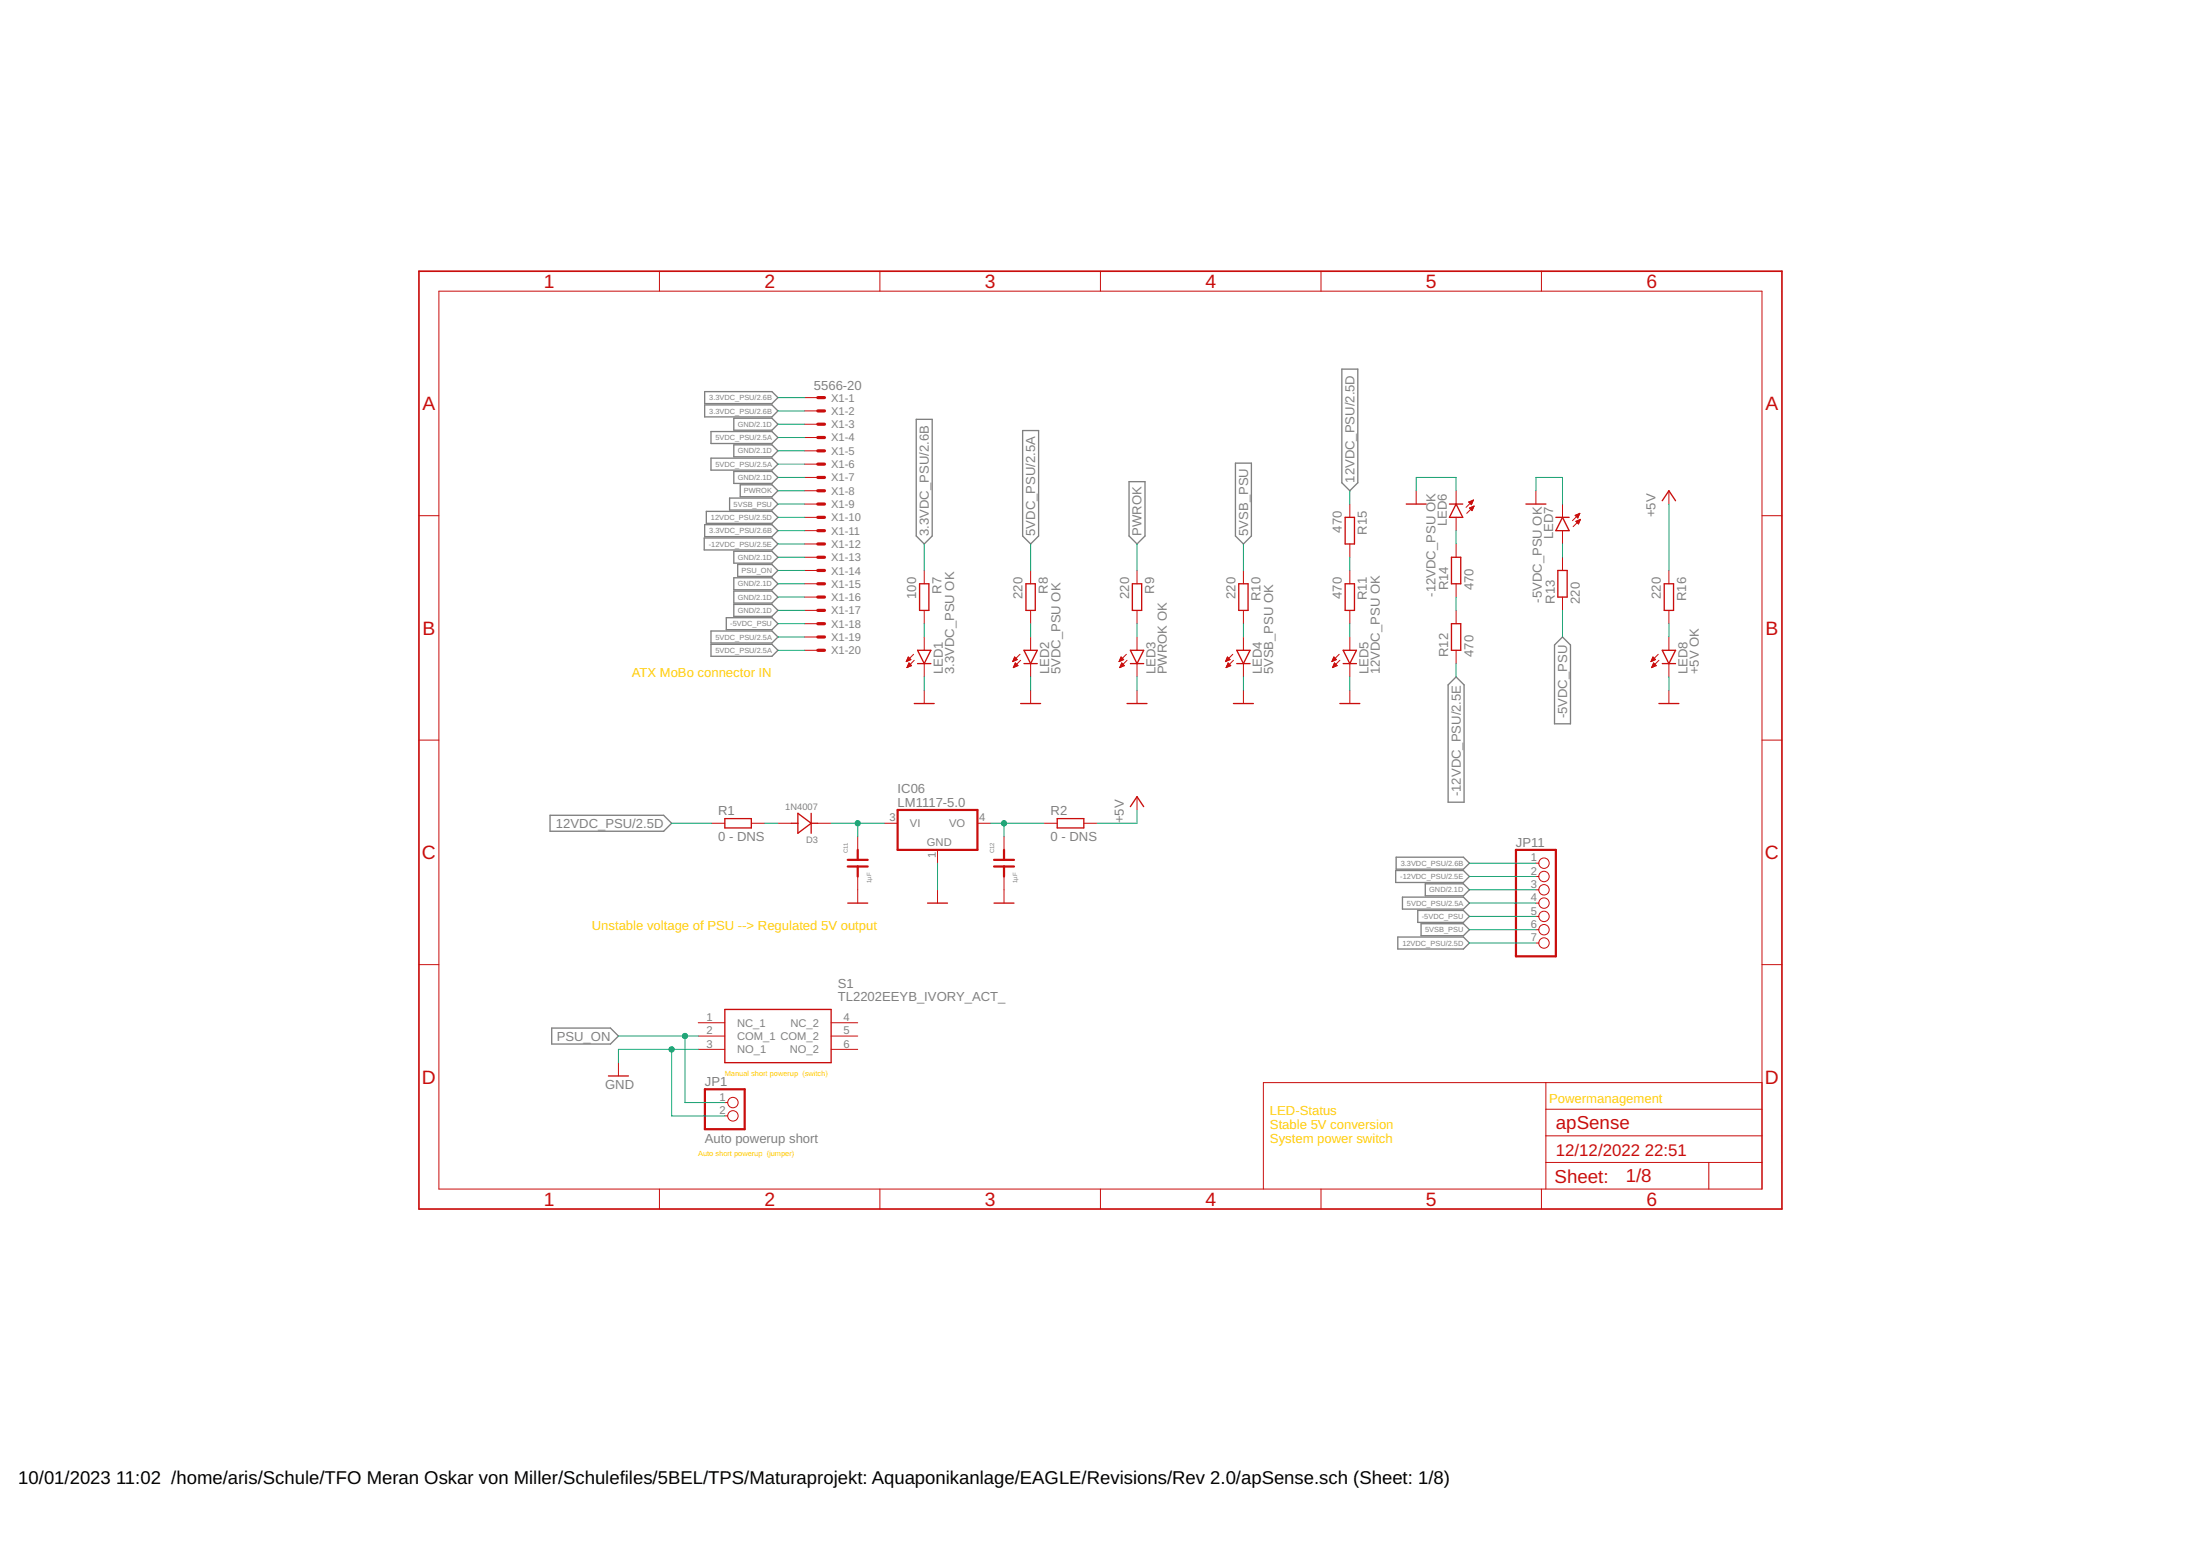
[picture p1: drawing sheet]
<svg xmlns="http://www.w3.org/2000/svg" width="420mm" height="297mm" viewBox="0 0 420 297" stroke-linecap="round" stroke-linejoin="round" font-family="sans-serif">
<g fill="none" stroke="#808080" stroke-width=".25">
<path d="M134.6 74.8h12.8l1.2 1.1-1.2 1.1h-12.8zM134.6 77.3h12.8l1.2 1.1-1.2 1.2h-12.8zM140.1 79.8h7.3l1.2 1.2-1.2 1.1h-7.3zM256.3 70.5h3v21.7l-1.5 1.5-1.5-1.5zM134.9 97.6h12.5l1.2 1.2-1.2 1.1h-12.5zM135.8 82.4h11.6l1.2 1.1-1.2 1.2h-11.6zM135.8 87.5h11.6l1.2 1.1-1.2 1.1h-11.6zM139.3 95.1h8.1l1.2 1.1-1.2 1.2h-8.1zM140.1 84.9h7.3l1.2 1.2-1.2 1.1h-7.3zM140.1 90h7.3l1.2 1.1-1.2 1.2h-7.3zM141.4 92.5h6l1.2 1.2-1.2 1.1h-6zM175 80.1h3v22.2l-1.5 1.5-1.5-1.5z"/>
<path d="M195.3 82.2h3.1v20.1l-1.6 1.5-1.5-1.5zM215.6 91.9h3.1v10.4l-1.6 1.5-1.5-1.5zM235.9 88.4h3.1v13.9l-1.5 1.5-1.6-1.5zM134.5 102.7h12.9l1.2 1.1-1.2 1.2h-12.9zM134.6 100.2h12.8l1.2 1.1-1.2 1.1h-12.8zM138.7 117.9h8.7l1.2 1.2-1.2 1.1h-8.7zM140.1 105.2h7.3l1.2 1.2-1.2 1.1h-7.3zM140.1 110.3h7.3l1.2 1.1-1.2 1.2h-7.3zM140.1 112.8h7.3l1.2 1.2-1.2 1.1h-7.3zM140.1 115.4h7.3l1.2 1.1-1.2 1.2h-7.3zM140.9 107.8h6.5l1.2 1.1-1.2 1.1h-6.5zM135.8 120.5h11.6l1.2 1.1-1.2 1.1h-11.6z"/>
<path d="M135.8 123h11.6l1.2 1.1-1.2 1.2h-11.6zM278.1 129.2l1.5 1.5v22.4h-3v-22.4zM298.4 121.6l1.5 1.5v15.1h-3v-15.1zM105.1 155.6h21.6l1.6 1.6-1.6 1.5h-21.6zM266.6 166.2h12.9l1.1 1.1-1.1 1.2h-12.9zM266.6 163.6h12.9l1.1 1.2-1.1 1.1h-12.9zM267 178.9h12.5l1.1 1.1-1.1 1.2h-12.5zM267.8 171.3h11.7l1.1 1.1-1.1 1.1h-11.7zM270.8 173.8h8.7l1.1 1.1-1.1 1.2h-8.7zM271.4 176.3h8.1l1.1 1.2-1.1 1.1h-8.1zM272.2 168.7h7.3l1.1 1.2-1.1 1.1h-7.3zM105.4 196.3h11.2l1.5 1.5-1.5 1.5h-11.2z"/>
</g>
<g fill="none" stroke="#c90d0c" stroke-width=".19">
<path d="M83.8 55.6h252.7v171.4h-252.7zM125.9 51.8v3.8M168 51.8v3.8M210.2 51.8v3.8M252.3 51.8v3.8M294.4 51.8v3.8M153.6 75.9h2.6M153.6 78.4h2.6M80 98.4h3.8M153.6 81h2.6M153.6 83.5h2.6M153.6 86.1h2.6"/>
<path d="M153.6 88.6h2.6M153.6 91.1h2.6M153.6 93.7h2.6M153.6 96.2h2.6M153.6 98.8h2.6M257.8 96.2v2.6M270.5 93.7v2.5M278.1 93.7v2.5M278.1 98.8v2.5M280.5 95.8h.7M280.6 97l.9-.4-.4 .9zM280.6 95.9h.6"/>
<path d="M280.7 97h.6M280.8 96.1h.3M280.8 96.9h.6M280.8 95.7h.5M280.8 97.2h.5M280.9 96.2h.2M280.9 97.3h.3M281 96.3h.1M281.1 97.4h.1M281.1 96.8h.3M281.1 95.6h.2M281.3 96.7h.2"/>
<path d="M281.3 95.5h.1M281.4 95.5l-1.4 1.4M281.4 95.5l-.4 .9-.5-.6M281.4 95.5l-.9 .3M281.5 96.6l-1.4 1.4M293.3 93.7v2.5M298.4 96.2v2.6M300.8 98.4l.9-.4-.4 .9zM300.8 98.4h.8M300.9 99.5l.9-.4-.3 .9zM300.9 98.5h.6M301 99.6h.6"/>
<path d="M301.1 98.6h.4M301.1 99.5h.6M301.1 98.3h.5M301.1 99.7h.5M301.2 98.7h.2M301.2 99.8h.3M301.3 98.8h.1M301.4 99.9h.1M301.4 99.3h.4M301.4 98.1h.2M301.7 99.2h.1M301.7 98h.1"/>
<path d="M301.7 98l-1.4 1.4M301.8 99.1l-1.4 1.4M318.7 93.7v2.5M336.5 98.4h3.8M153.6 101.3h2.6M153.6 103.8h2.6M153.6 106.4h2.6M153.6 108.9h2.6M153.6 111.4h2.6M153.6 114h2.6M153.6 116.5h2.6M153.6 119.1h2.6"/>
<path d="M176.5 108.9v2.5M176.5 116.5v2.6M196.8 108.9v2.5M196.8 116.5v2.6M217.1 108.9v2.5M217.1 116.5v2.6M237.5 108.9v2.5M237.5 116.5v2.6M257.8 103.8v2.6M257.8 108.9v2.5M257.8 116.5v2.6M278.1 103.8v2.6"/>
<path d="M278.1 111.4v2.6M278.1 116.5v2.6M298.4 101.3v2.5M298.4 106.4v2.5M298.4 114v2.5M318.7 108.9v2.5M318.7 116.5v2.6M153.6 121.6h2.6M153.6 124.1h2.6M173.1 126.2h.2M173.2 126.1h.3M173.2 126h.6"/>
<path d="M173.2 127.4h.1M173.3 125.9h.6M173.3 127.3h.2M173.3 127.2h.5M173.3 125.8h.5M173.4 125.6h.3M173.4 127.1h.7M173.4 125.5h.1M173.4 127h.6M173.5 125.4l.5 .5-.9 .4zM173.5 126.8h.4M173.5 126.7h.2"/>
<path d="M173.6 126.6l.5 .5-.9 .3zM173.6 126.6h.1M174.5 124.9l-1.4 1.4M174.6 126l-1.4 1.4M176.5 121.6v2.5M176.5 126.7v2.5M176.5 131.8v2.5M193.4 126.2h.2M193.5 126.1h.4M193.5 127.4h.1M193.5 126h.6M193.6 125.9h.6"/>
<path d="M193.6 127.3h.2M193.6 125.8h.5M193.6 127.2h.5M193.7 125.6h.3M193.7 127.1h.7M193.7 125.5h.2M193.7 127h.6M193.8 125.4l.5 .5-.9 .4zM193.8 126.8h.4M193.8 126.7h.3M193.9 126.6h.1M193.9 126.6l.5 .5-.9 .3z"/>
<path d="M194.8 124.9l-1.4 1.4M194.9 126l-1.4 1.4M196.8 121.6v2.5M196.8 126.7v2.5M196.8 131.8v2.5M213.7 126.2h.2M213.8 126.1h.4M213.8 126h.7M213.8 127.4h.1M213.9 125.9h.6M213.9 127.3h.3M214 125.8h.4"/>
<path d="M214 127.2h.4M214 127.1h.7M214 125.6h.3M214.1 125.5h.1M214.1 127h.5M214.1 126.8h.4M214.1 125.4l.5 .5-.9 .4zM214.2 126.7h.2M214.2 126.6h.1M214.2 126.6l.5 .5-.9 .3zM215.1 124.9l-1.4 1.4M215.2 126l-1.4 1.4"/>
<path d="M217.1 121.6v2.5M217.1 126.7v2.5M217.1 131.8v2.5M234.1 126.2h.1M234.1 126.1h.4M234.2 126h.6M234.2 127.4h.1M234.2 127.3h.3M234.2 125.9h.7M234.3 125.8h.4M234.3 127.2h.5M234.3 125.6h.3"/>
<path d="M234.3 127.1h.7M234.4 125.5h.1M234.4 127h.5M234.4 126.8h.4M234.4 125.4l.5 .5-.9 .4zM234.5 126.7h.2M234.5 126.6h.1M234.5 126.6l.6 .5-.9 .3zM235.4 124.9l-1.4 1.4M235.6 126l-1.4 1.4M237.5 121.6v2.5M237.5 126.7v2.5"/>
<path d="M237.5 131.8v2.5M254.4 126.2h.1M254.4 126.1h.4M254.5 126h.6M254.5 127.4h.1M254.5 125.9h.7M254.5 127.3h.3M254.6 125.8h.5M254.6 127.2h.5M254.6 125.6h.3M254.6 127.1h.8M254.7 125.5h.1"/>
<path d="M254.7 127h.5M254.7 126.8h.4M254.7 125.4l.5 .5-.8 .4zM254.8 126.7h.2M254.8 126.6h.1M254.9 126.6l.5 .5-.9 .3zM255.8 124.9l-1.4 1.4M255.9 126l-1.4 1.4M257.8 121.6v2.5M257.8 126.7v2.5M257.8 131.8v2.5M278.1 124.1v2.6"/>
<path d="M315.3 126.2h.2M315.4 126.1h.4M315.4 126h.6M315.4 127.4h.1M315.5 125.9h.6M315.5 127.3h.2M315.5 125.8h.5M315.5 127.2h.5M315.6 125.6h.3M315.6 127.1h.7M315.6 125.5h.2M315.6 127h.6"/>
<path d="M315.7 125.4l.5 .5-.9 .4zM315.7 126.8h.4M315.7 126.7h.3M315.8 126.6h.1M315.8 126.6l.5 .5-.9 .3zM316.7 124.9l-1.4 1.4M316.8 126l-1.4 1.4M318.7 121.6v2.5M318.7 126.7v2.5M318.7 131.8v2.5M80 141.3h3.8M135.9 157.2h2.5"/>
<path d="M143.5 157.2h2.5M148.6 157.2h2.5M156.2 157.2h2.5M163.8 159.7v2.5M168.9 157.2h2.5M186.7 157.2h2.5M191.7 159.7v2.5M199.4 157.2h2.5M207 157.2h2.5M217.1 152.1v2.5M336.5 141.3h3.8M163.8 167.3v5.1"/>
<path d="M179 162.2v2.6M179 169.9v2.5M191.7 167.3v5.1M293.3 164.8h.6M293.3 167.3h.6M293.3 169.9h.6M293.3 172.4h.6M293.3 174.9h.6M293.3 177.5h.6M80 184.1h3.8M133.3 195.2h5.1M133.3 197.8h5.1"/>
<path d="M158.7 195.2h5.1M158.7 197.8h5.1M293.3 180h.6M336.5 184.1h3.8M118.1 202.9v2.5M133.3 200.3h5.1M138.4 210.5h.6M138.4 213h.6M158.7 200.3h5.1M295.2 206.7v20.3M295.2 216.8h41.3M295.2 211.8h41.3"/>
<path d="M336.5 206.7h-95.2v20.3M125.9 227v3.8M168 227v3.8M210.2 227v3.8M252.3 227v3.8M294.4 227v3.8M295.2 221.9h41.3M326.3 221.9v5.1"/>
<circle cx="294.9" cy="164.8" r=".99"/>
<circle cx="294.9" cy="172.4" r=".99"/>
<circle cx="294.9" cy="169.9" r=".99"/>
<circle cx="294.9" cy="167.3" r=".99"/>
<circle cx="294.9" cy="177.5" r=".99"/>
<circle cx="294.9" cy="174.9" r=".99"/>
<circle cx="294.9" cy="180" r=".99"/>
<circle cx="140" cy="213" r=".99"/>
<circle cx="140" cy="210.5" r=".99"/>
</g>
<path d="M80 51.8h260.3v179h-260.3z" fill="none" stroke="#c90d0c" stroke-width=".32"/>
<g fill="none" stroke="#c90d0c" stroke-width=".61">
<path d="M156.2 75.9h1.3M156.2 78.4h1.3M156.2 81h1.3M156.2 83.5h1.3M156.2 86.1h1.3M156.2 88.6h1.3M156.2 91.1h1.3M156.2 93.7h1.3M156.2 96.2h1.3M156.2 98.8h1.3M156.2 101.3h1.3M156.2 103.8h1.3"/>
<path d="M156.2 106.4h1.3M156.2 108.9h1.3M156.2 111.4h1.3M156.2 114h1.3M156.2 116.5h1.3M156.2 119.1h1.3M156.2 121.6h1.3M156.2 124.1h1.3"/>
</g>
<path d="M171.4 154.6h15.3v7.6h-15.3zM161.9 165.4h3.8M161.9 164.1h3.8M163.8 162.2v1.9M163.8 165.4v1.9M189.8 165.4h3.9M189.8 164.1h3.9M191.7 162.2v1.9M191.7 165.4v1.9M289.5 162.2h7.6v20.4h-7.6zM134.6 207.9h7.6v7.7h-7.6z" fill="none" stroke="#c90d0c" stroke-width=".42"/>
<g fill="none" stroke="#c90d0c" stroke-width=".25">
<path d="M256.9 98.8h1.8v5h-1.8zM268.6 96.2h3.8M276.8 96.2h2.6M278.1 96.2l1.3 2.6h-2.6zM291.4 96.2h3.8M297.1 98.8h2.6M298.4 98.8l1.3 2.5h-2.6zM317.5 95.6l1.2-1.9 1.3 1.9M175.6 111.4h1.8v5.1h-1.8zM195.9 111.4h1.8v5.1h-1.8zM216.3 111.4h1.7v5.1h-1.7zM236.6 111.4h1.8v5.1h-1.8z"/>
<path d="M256.9 111.4h1.8v5.1h-1.8zM277.2 106.4h1.8v5h-1.8zM277.2 119.1h1.8v5h-1.8zM297.5 108.9h1.8v5.1h-1.8zM317.8 111.4h1.8v5.1h-1.8zM174.6 134.3h3.8M175.2 124.1h2.6l-1.3 2.6zM175.2 126.7h2.6M194.9 134.3h3.8M195.6 126.7h2.5M195.6 124.1h2.5l-1.3 2.6zM215.2 134.3h3.9"/>
<path d="M215.9 126.7h2.5M215.9 124.1h2.5l-1.3 2.6zM235.6 134.3h3.8M236.2 126.7h2.5M236.2 124.1h2.5l-1.2 2.6zM255.9 134.3h3.8M256.5 126.7h2.6M256.5 124.1h2.6l-1.3 2.6zM316.8 134.3h3.8M317.5 126.7h2.5M317.5 124.1h2.5l-1.3 2.6zM138.4 156.3h5.1v1.8h-5.1z"/>
<path d="M151.1 157.2h1.3M152.4 155.3l2.5 1.9-2.5 1.9zM154.9 155.3v3.8M154.9 157.2h1.3M201.9 156.3h5.1v1.8h-5.1zM215.9 154l1.2-1.9 1.3 1.9M161.9 172.4h3.8M177.1 172.4h3.9M189.8 172.4h3.9M138.4 192.7h20.3v10.2h-20.3zM116.2 205.4h3.8"/>
</g>
<g fill="none" stroke="#0dab76" stroke-width=".19">
<path d="M148.6 75.9h5M148.6 78.4h5M148.6 81h5M148.6 86.1h5M148.6 91.1h5M148.6 83.5h5M148.6 88.6h5M148.6 93.7h5M148.6 96.2h5M148.6 98.8h5M257.8 93.7v2.5M270.5 93.7v-2.6h7.6v2.6"/>
<path d="M293.3 93.7v-2.6h5.1v5.1M318.7 96.2v12.7M148.6 101.3h5M148.6 106.4h5M148.6 111.4h5M148.6 114h5M148.6 116.5h5M148.6 108.9h5M148.6 119.1h5M148.6 103.8h5M176.5 103.8v5.1M176.5 119.1v2.5"/>
<path d="M196.8 103.8v5.1M196.8 119.1v2.5M217.1 103.8v5.1M217.1 119.1v2.5M237.5 103.8v5.1M237.5 119.1v2.5M257.8 106.4v2.5M257.8 119.1v2.5M278.1 101.3v2.5M278.1 114v2.5M298.4 103.8v2.6M298.4 116.5v5.1"/>
<path d="M318.7 119.1v2.5M148.6 121.6h5M148.6 124.1h5M176.5 129.2v2.6M196.8 129.2v2.6M217.1 129.2v2.6M237.5 129.2v2.6M257.8 129.2v2.6M278.1 126.7v2.5M318.7 129.2v2.6M128.3 157.2h7.6M146 157.2h2.6"/>
<path d="M158.7 157.2h10.2M163.8 157.2v2.5M189.2 157.2h10.2M191.7 157.2v2.5M217.1 154.6v2.6h-7.6M179 164.8v5.1M280.6 164.8h12.7M280.6 169.9h12.7M280.6 172.4h12.7M280.6 177.5h12.7M280.6 174.9h12.7M280.6 167.3h12.7"/>
<path d="M118.1 197.8h15.2M130.8 197.8v12.7h7.6M280.6 180h12.7M128.3 200.3v12.7h10.1M133.3 200.3h-15.2v2.6"/>
</g>
<g fill="#0dab76" stroke="#0dab76" stroke-width=".19">
<circle cx="128.3" cy="200.3" r=".51"/>
<circle cx="130.8" cy="197.8" r=".51"/>
<circle cx="163.8" cy="157.2" r=".51"/>
<circle cx="191.7" cy="157.2" r=".51"/>
</g>
<g font-size="3.7" fill="#c90d0c">
<text x="103.9" y="55">1</text>
<text x="146" y="55">2</text>
<text x="188.1" y="55">3</text>
<text x="230.2" y="55">4</text>
<text x="272.3" y="55">5</text>
<text x="314.4" y="55">6</text>
<text x="80.7" y="78.3">A</text>
<text x="337.2" y="78.3">A</text>
<text x="80.7" y="121.2">B</text>
<text x="337.2" y="121.2">B</text>
<text x="80.6" y="164">C</text>
<text x="337.1" y="164">C</text>
<text x="80.6" y="206.9">D</text>
<text x="337.1" y="206.9">D</text>
<text x="103.9" y="230.2">1</text>
<text x="146" y="230.2">2</text>
<text x="188.1" y="230.2">3</text>
<text x="230.2" y="230.2">4</text>
<text x="272.3" y="230.2">5</text>
<text x="314.4" y="230.2">6</text>
</g>
<g font-size="3.6" fill="#c90d0c">
<text x="297.1" y="215.6">apSense</text>
<text x="296.9" y="225.8">Sheet:</text>
<text x="310.5" y="225.7">1/8</text>
</g>
<g font-size="3.5">
<text x="3.5" y="283.3">10/01/2023</text>
<text x="22.2" y="283.3">11:02 /home/aris/Schule/TFO Meran Oskar von Miller/Schulefiles/5BEL/TPS/Maturaprojekt: Aquaponikanlage/EAGLE/Revisions/Rev 2.0/apSense.sch (Sheet: 1/8)</text>
</g>
<g font-size="3.2" fill="#c90d0c">
<text x="297.1" y="220.6">12/12/2022</text>
<text x="314.1" y="220.6">22:51</text>
</g>
<g font-size="2.5" fill="#808080">
<text x="155.4" y="74.5">5566-20</text>
<text x="258.7" y="92.2" transform="rotate(-90 258.7 92.2)">12VDC_PSU/2.5D</text>
<text x="256.3" y="101.7" transform="rotate(-90 256.3 101.7)">470</text>
<text x="276.3" y="100.4" transform="rotate(-90 276.3 100.4)">LED6</text>
<text x="316.2" y="98.8" transform="rotate(-90 316.2 98.8)">+5V</text>
<text x="177.4" y="102.3" transform="rotate(-90 177.4 102.3)">3.3VDC_PSU/2.6B</text>
<text x="197.7" y="102.3" transform="rotate(-90 197.7 102.3)">5VDC_PSU/2.5A</text>
<text x="218" y="102.3" transform="rotate(-90 218 102.3)">PWROK</text>
<text x="238.4" y="102.3" transform="rotate(-90 238.4 102.3)">5VSB_PSU</text>
<text x="261.1" y="102.1" transform="rotate(-90 261.1 102.1)">R15</text>
<text x="296.6" y="103" transform="rotate(-90 296.6 103)">LED7</text>
<text x="179.8" y="113.4" transform="rotate(-90 179.8 113.4)">R7</text>
<text x="200.1" y="113.4" transform="rotate(-90 200.1 113.4)">R8</text>
<text x="220.4" y="113.4" transform="rotate(-90 220.4 113.4)">R9</text>
<text x="274.2" y="113.9" transform="rotate(-90 274.2 113.9)">-12VDC_PSU OK</text>
<text x="276.6" y="112.7" transform="rotate(-90 276.6 112.7)">R14</text>
<text x="281.4" y="112.7" transform="rotate(-90 281.4 112.7)">470</text>
<text x="175" y="114.4" transform="rotate(-90 175 114.4)">100</text>
<text x="195.3" y="114.4" transform="rotate(-90 195.3 114.4)">220</text>
<text x="215.6" y="114.4" transform="rotate(-90 215.6 114.4)">220</text>
<text x="235.9" y="114.4" transform="rotate(-90 235.9 114.4)">220</text>
<text x="240.7" y="114.8" transform="rotate(-90 240.7 114.8)">R10</text>
<text x="256.3" y="114.4" transform="rotate(-90 256.3 114.4)">470</text>
<text x="261.1" y="114.6" transform="rotate(-90 261.1 114.6)">R11</text>
<text x="294.5" y="115.1" transform="rotate(-90 294.5 115.1)">-5VDC_PSU OK</text>
<text x="296.9" y="115.3" transform="rotate(-90 296.9 115.3)">R13</text>
<text x="301.7" y="115.3" transform="rotate(-90 301.7 115.3)">220</text>
<text x="317.2" y="114.4" transform="rotate(-90 317.2 114.4)">220</text>
<text x="322" y="114.8" transform="rotate(-90 322 114.8)">R16</text>
<text x="276.6" y="125.4" transform="rotate(-90 276.6 125.4)">R12</text>
<text x="281.4" y="125.4" transform="rotate(-90 281.4 125.4)">470</text>
<text x="180.1" y="128.7" transform="rotate(-90 180.1 128.7)">LED1</text>
<text x="182.2" y="128.7" transform="rotate(-90 182.2 128.7)">3.3VDC_PSU OK</text>
<text x="200.4" y="128.7" transform="rotate(-90 200.4 128.7)">LED2</text>
<text x="202.5" y="128.7" transform="rotate(-90 202.5 128.7)">5VDC_PSU OK</text>
<text x="220.7" y="128.7" transform="rotate(-90 220.7 128.7)">LED3</text>
<text x="222.9" y="128.7" transform="rotate(-90 222.9 128.7)">PWROK OK</text>
<text x="241" y="128.7" transform="rotate(-90 241 128.7)">LED4</text>
<text x="243.2" y="128.7" transform="rotate(-90 243.2 128.7)">5VSB_PSU OK</text>
<text x="261.3" y="128.7" transform="rotate(-90 261.3 128.7)">LED5</text>
<text x="263.5" y="128.7" transform="rotate(-90 263.5 128.7)">12VDC_PSU OK</text>
<text x="322.3" y="128.7" transform="rotate(-90 322.3 128.7)">LED8</text>
<text x="324.4" y="128.7" transform="rotate(-90 324.4 128.7)">+5V OK</text>
<text x="299.3" y="137.1" transform="rotate(-90 299.3 137.1)">-5VDC_PSU</text>
<text x="137.1" y="155.7">R1</text>
<text x="171.4" y="154">LM1117-5.0</text>
<text x="171.4" y="151.4">IC06</text>
<text x="200.6" y="155.7">R2</text>
<text x="279" y="152" transform="rotate(-90 279 152)">-12VDC_PSU/2.5E</text>
<text x="106.2" y="158">12VDC_PSU/2.5D</text>
<text x="137.1" y="160.5">0 - DNS</text>
<text x="200.6" y="160.5">0 - DNS</text>
<text x="214.6" y="157.2" transform="rotate(-90 214.6 157.2)">+5V</text>
<text x="289.5" y="161.6">JP11</text>
<text x="160" y="191.1">TL2202EEYB_IVORY_ACT_</text>
<text x="160" y="188.5">S1</text>
<text x="106.3" y="198.7">PSU_ON</text>
<text x="115.6" y="207.9">GND</text>
<text x="134.6" y="207.3">JP1</text>
<text x="134.6" y="218.1">Auto powerup short</text>
</g>
<g font-size="2.5" fill="#ffcd07">
<text x="120.6" y="129.2">ATX MoBo connector IN</text>
<text x="113" y="177.5">Unstable voltage of PSU --&gt; Regulated 5V output</text>
<text x="242.5" y="212.8">LED-Status</text>
<text x="242.5" y="215.4">Stable 5V conversion</text>
<text x="295.9" y="210.5">Powermanagement</text>
<text x="242.5" y="218.1">System power switch</text>
</g>
<g font-size="2.1" fill="#808080">
<text x="158.7" y="76.7">X1-1</text>
<text x="158.7" y="79.2">X1-2</text>
<text x="158.7" y="81.7">X1-3</text>
<text x="158.7" y="84.3">X1-4</text>
<text x="158.7" y="86.8">X1-5</text>
<text x="158.7" y="89.4">X1-6</text>
<text x="158.7" y="91.9">X1-7</text>
<text x="158.7" y="94.4">X1-8</text>
<text x="158.7" y="97">X1-9</text>
<text x="158.7" y="99.5">X1-10</text>
<text x="158.7" y="102.1">X1-11</text>
<text x="158.7" y="104.6">X1-12</text>
<text x="158.7" y="107.1">X1-13</text>
<text x="158.7" y="109.7">X1-14</text>
<text x="158.7" y="112.2">X1-15</text>
<text x="158.7" y="114.8">X1-16</text>
<text x="158.7" y="117.3">X1-17</text>
<text x="158.7" y="119.8">X1-18</text>
<text x="158.7" y="122.4">X1-19</text>
<text x="158.7" y="124.9">X1-20</text>
<text x="169.9" y="156.8">3</text>
<text x="173.8" y="157.9">VI</text>
<text x="177" y="161.5">GND</text>
<text x="181.2" y="157.9">VO</text>
<text x="187" y="156.8">4</text>
<text x="178.7" y="163.8" transform="rotate(-90 178.7 163.8)">1</text>
<text x="292.4" y="164.4">1</text>
<text x="292.4" y="167">2</text>
<text x="292.4" y="169.5">3</text>
<text x="292.4" y="172">4</text>
<text x="292.4" y="174.6">5</text>
<text x="292.4" y="177.1">6</text>
<text x="292.4" y="179.7">7</text>
<text x="134.9" y="194.9">1</text>
<text x="134.9" y="197.4">2</text>
<text x="140.8" y="196">NC_1</text>
<text x="150.9" y="196">NC_2</text>
<text x="161.1" y="194.9">4</text>
<text x="161.1" y="197.4">5</text>
<text x="134.9" y="200">3</text>
<text x="140.8" y="198.6">COM_1 COM_2</text>
<text x="140.8" y="201.1">NO_1</text>
<text x="150.8" y="201.1">NO_2</text>
<text x="161.1" y="200">6</text>
<text x="137.4" y="210.1">1</text>
<text x="137.4" y="212.7">2</text>
</g>
<g font-size="1.8" fill="#808080">
<text x="150" y="154.6">1N4007</text>
<text x="153.9" y="161">D3</text>
</g>
<g font-size="1.4" fill="#808080">
<text x="135.5" y="76.4">3.3VDC_PSU/2.6B</text>
<text x="135.5" y="78.9">3.3VDC_PSU/2.6B</text>
<text x="140.9" y="81.5">GND/2.1D</text>
<text x="136.6" y="84">5VDC_PSU/2.5A</text>
<text x="136.6" y="89.1">5VDC_PSU/2.5A</text>
<text x="140.9" y="86.6">GND/2.1D</text>
<text x="140.9" y="91.6">GND/2.1D</text>
<text x="142.1" y="94.2">PWROK</text>
<text x="135.5" y="101.8">3.3VDC_PSU/2.6B</text>
<text x="135.8" y="99.3">12VDC_PSU/2.5D</text>
<text x="140.1" y="96.7">5VSB_PSU</text>
<text x="135.4" y="104.3">-12VDC_PSU/2.5E</text>
<text x="140.9" y="106.9">GND/2.1D</text>
<text x="140.9" y="112">GND/2.1D</text>
<text x="141.6" y="109.4">PSU_ON</text>
<text x="139.5" y="119.6">-5VDC_PSU</text>
<text x="140.9" y="114.5">GND/2.1D</text>
<text x="140.9" y="117">GND/2.1D</text>
<text x="136.6" y="122.1">5VDC_PSU/2.5A</text>
<text x="136.6" y="124.7">5VDC_PSU/2.5A</text>
<text x="267.4" y="167.8">-12VDC_PSU/2.5E</text>
<text x="267.5" y="165.3">3.3VDC_PSU/2.6B</text>
<text x="268.7" y="172.9">5VDC_PSU/2.5A</text>
<text x="273" y="170.4">GND/2.1D</text>
<text x="271.5" y="175.4">-5VDC_PSU</text>
<text x="272.2" y="178">5VSB_PSU</text>
<text x="267.8" y="180.5">12VDC_PSU/2.5D</text>
</g>
<g font-size="1.4" fill="#ffcd07">
<text x="138.4" y="205.4">Manual short powerup (switch)</text>
<text x="133.3" y="220.6">Auto short powerup (jumper)</text>
</g>
<g font-size="1.1" fill="#808080">
<text x="161.9" y="162.9" transform="rotate(-90 161.9 162.9)">C11</text>
<text x="189.8" y="162.9" transform="rotate(-90 189.8 162.9)">C12</text>
<text x="166.4" y="168.6" transform="rotate(-90 166.4 168.6)">1µF</text>
<text x="194.3" y="168.6" transform="rotate(-90 194.3 168.6)">1µF</text>
</g>
</svg>
